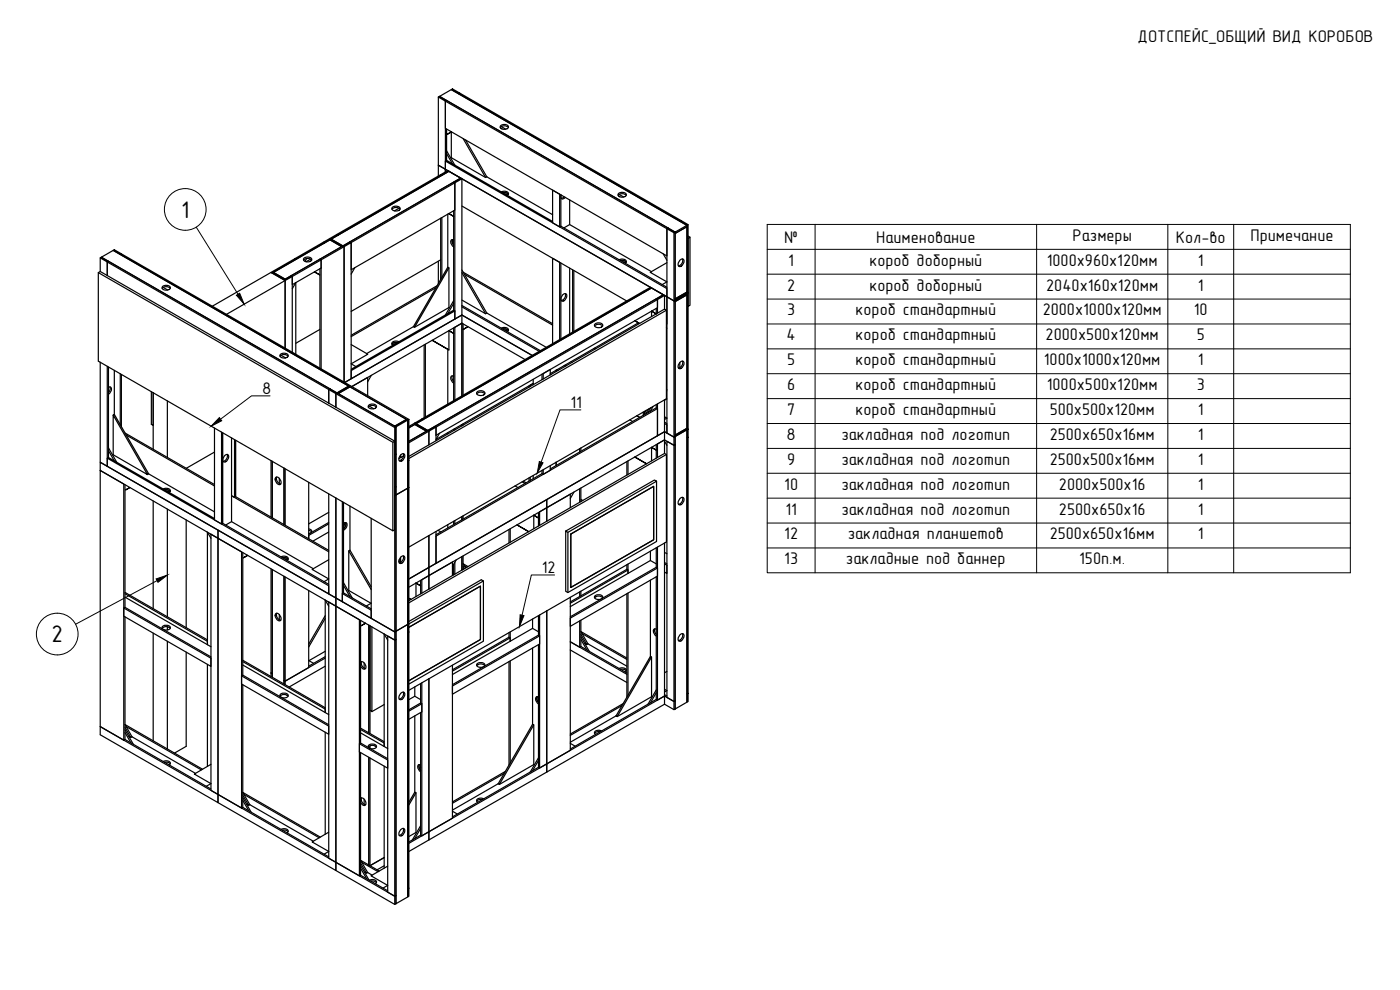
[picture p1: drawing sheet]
<svg xmlns="http://www.w3.org/2000/svg" width="420mm" height="297mm" viewBox="0 0 420 297" stroke-linecap="round" stroke-linejoin="round" font-family="sans-serif">
<!-- layer: Visible -->
<g fill="none" stroke="#000" stroke-width=".36">
<path d="M131.6 29.1v20.5l2.1 1.2v-20.5l66.5 38.3v20.5l2.1 1.2 .3-.2M131.6 29.1l.3-.2 2.1 1.2-.3 .2zM131.9 28.9l3.5-2 70.8 40.7-3.6 2zM133.7 30.3l.3-.2 66.5 38.3-.3 .2v8.2l-66.5-38.3zM134 38.7v9.4M135.4 39.6v7.7l10.3 6M135.4 26.9l.4-.2 2.1 1.2-.3 .2zM135.5 39.6l-1.5 .8 1.5-.8M137.6 28.1l.3-.2 66.5 38.3-.4 .2zM150.1 38.3a1.66 1.66 0 0 1 2.5 0M150.2 37.8a1.54 1.54 0 0 1 2.4 .3 1.45 1.45 0 0 1-2.5 0zM150.3 38.5l.4 .2"/>
<path d="M150.5 38l1.3 .8M131.6 52.8v-3.2l2.1 1.2v.8v-.8l66.5 38.3v8.1h-.2M132.2 52.4l2.2-1.2 .3 .2-2.1 1.2zM133.7 48.3l66.5 38.3v2.5l-66.5-38.3v-2.5l.3-.2 31.8 18.3M134 45.3l2.5 4.3M134 46.1l1.8 3M135.4 47.3l-.1 .1M138.6 53.6l-.3-.2-2.2 1.3 .4 .1 2.1-1.2v40.9l-2.1 1.2v-40.9l-31.1 18-.4-.2-2.1 1.2 .4 .2 2.1-1.2v40.9l-1.9 1.1 35.1-20.3v2.5l19 10.9M139 41.6l6.7 11.7 .4-.2M139.7 42l6.4 11.1M146.1 53.1l19.7 11.3M150.5 57.6l1.4-.2a.65 .65 0 0 1 .6 1l-.3 .2"/>
<path d="M150.9 57.8h1l.7 .5M151.6 58.2l.8 .3M168.3 58.5v9.4M168.4 58.5a.73 .73 0 0 0 .2 1.2 .73 .73 0 0 0 1.1-.5M169.3 59l-.9 .5M171 60v7.4l-1.8 1M185.5 58.6a1.66 1.66 0 0 1 2.4 0M185.6 58.2a1.54 1.54 0 0 1 2.4 .2 1.45 1.45 0 0 1-2.5 0zM185.7 58.8l.3 .2M185.8 58.3l1.4 .8M30.1 77.4l.3-.2 2.2 1.2-.4 .2zM30.1 77.4v4.1"/>
<path d="M30.4 77.2l3.6-2.1 70.7 40.8-3.6 2zM32.2 78.6v4.1v-4.1l.4-.2 66.4 38.3-.3 .2v4.1v-4.1zM34 75.1l.3-.2 2.1 1.3-.3 .2zM36.1 76.4l.3-.2 66.5 38.2-.3 .2zM88.4 77.7l8.7-5 .3 .2-8.6 5zM91.1 78.1a1.66 1.66 0 0 1 2.4 0M91.2 77.6a1.54 1.54 0 0 1 2.4 .2 1.45 1.45 0 0 1-2.5 0zM92 77.6l-.5 .8M93.2 77.8l-1.3 .7M97.1 72.7l1.9-1.1 .4 .2-2 1.1zM99 72l.4-.2 3.5 2-.3 .2zM99 71.6l2.1-1.3 .4 .2-2.1 1.3z"/>
<path d="M99.4 71.8l35.3-20.4 3.6 2-35.4 20.4zM101.1 70.3l31.1-17.9 .4 .2-31.1 17.9zM103.3 74v40.6M105 72.6l31.1-17.9 .4 .1v8.2l-31.1 17.9v-8.1zM117.6 62.8a1.66 1.66 0 0 1 2.4 0M117.7 62.3a1.54 1.54 0 0 1 2.4 .3 1.45 1.45 0 0 1-2.5 0zM119.7 62.5l-1.3 .8M131.6 78.4v6.7M132.2 78l-26.8 15.4M132.2 65.5v18.3M132.6 65.3v17.9M134.4 64.2v16"/>
<path d="M134.7 64.1l1.4 .8-1.4-.8M135.7 71.9v.8l.5 .9M135.8 71.9v1.2M136.1 63.2v29.9M136.2 72l-.4-.1a1.08 1.08 0 0 0-.6 1 1.08 1.08 0 0 0 .7 1l.3 .2M138.6 61.8l49.5 28.5M168.3 67.9l-.3 .2-2.2-1.2v-9.8l2.2 1.2v9.8M168.3 78.9v22.8M168.3 67.9l31.9 18.3M171 67.4l24.5 14.1M185.8 77.9l1.5-.1a.65 .65 0 0 1 .6 .9l-.3 .3M186.3 78.2h1l.6 .5"/>
<path d="M186.9 78.6l.9 .3M199 76.2l1.2 1.9M200.2 78.8l-5.1 2.9 5 2.9M200.2 68.6l.3-.2 2.1 1.2-.3 .2zM202.3 69.8v143.1M202.6 70l3.6-2v19.6l-3.6 2.1zM202.6 69.6v20.5M204 66.4l.4-.2 2.1 1.2-.3 .2zM204.1 78a.65 .65 0 0 1 1.1 0 1.54 1.54 0 0 1-1.4 1.9l-.3-.9zM204.8 77.7a1.65 1.65 0 0 1-1.2 2.1M206.5 71.5l.6-.3v20.4l-.6 .3zM206.5 67.4v20.4l-.3 .2v-20.4v.4l-3.6 2v-.4"/>
<path d="M206.5 70.8l.6 .4M29.5 81.8l88.4 50.9M48.7 86.5a1.66 1.66 0 0 1 2.4 0M48.7 86.1a1.54 1.54 0 0 1 2.4 .2 1.45 1.45 0 0 1-2.5 0zM49 86.2l1.3 .8M81.3 81.7l7.1-4 .4 .2-7.1 4zM81.7 81.9l.3-.2 3.6 2.1-.4 .2zM82 81.7l17-9.7 3.6 2-17 9.8zM85.6 84.2l-4.3-2.5-17.6 10.2M85.6 84.2v20.3M85.6 84.2l-17.6 10.1M87.7 86.6l1.1-1.8v21.5"/>
<path d="M94.4 81.6l1.6 .9-1.6-.9M96 98.8l-7.2 4.2M96 80.6v29.9M106.5 80.3l-1.1 1.9M124.1 98l-14.1 8.1M130.8 86.4l-25.4 14.6M131.1 85.8l-25.7 14.8M134.4 80.2l.3 .2-10.3 17.8-.3-.2zM134.7 80.4v11.9l-10.3 5.9M134.7 99.2v5.8M134.7 92.3l.2 .1M136.1 98.4v21.8"/>
<path d="M136.1 91l-1.7 3.1M136.1 90.2l-2.4 4.3M136.5 93.3l-31.1 17.9v2.5l31.1-18v-2.4l-.4-.2-30.7 17.7M138.6 81.8l7.1 12.3 .4-.2M138.6 97l-33 19 4.7-2.8v5.5M138.6 81l7.5 12.9M138.6 90l7.1 4.1M138.6 94.5l21.1 12.1M138.6 97v21.8M138.6 92.1l23.2 13.3M138.6 91.7l23.6 13.5M138.6 97l-2.1 1.2v21.8"/>
<path d="M139 98.9l1.4-.9-1.4 .9M139 97.2v21.4M139 81.7l26.8 15.4M139.4 82.3l26.4 15.2M146.1 93.9l17.8 10.3M150.5 98.5l1.4-.2a.65 .65 0 0 1 .6 .9l-.3 .3M150.9 98.7h1l.7 .5M151.6 99.1l.8 .3M168.9 88.4a.65 .65 0 0 1 1.1 0 1.54 1.54 0 0 1-1.4 1.9l-.2-.9zM169.6 88.1a1.65 1.65 0 0 1-1.2 2.1M171 80.4v19.8M171.9 80.9v18.8"/>
<path d="M172.2 81.2v18.2M178.4 97.8a1.66 1.66 0 0 1 2.5 0M178.5 97.3a1.54 1.54 0 0 1 2.4 .3 1.45 1.45 0 0 1-2.5 0zM190.5 96.2l1.4 .9-1.4-.9M191.6 96.9l-26.5 15.2M193.1 87.4l2.1-1.2 .3 .2-2.1 1.2zM195.5 93.4l1.5 .8-1.5-.8M195.5 93.4v1.6M197 89.7l2.1-1.3 .3 .3-2.1 1.2zM197 92.5v1.7M197.3 94v-4.1v2.4l-66.4 38.3v-2.4l-.4-.2 66.5-38.3 .3 .2-66.4 38.3M199.4 88.7v4"/>
<path d="M200 93.1l-77.3 44.5M200 98.3l.2 .2M200.2 89.1l2.1 1.2 .3-.2v40.9l-.3 .2-2.1-1.3zM200.2 84.6l-1.5 .8M202.6 90.1l3.6-2.1v.5l-3.6 2zM202.6 90.5l3.6-2v40l-3.6 2zM202.6 89.7l3.6-2.1v.4l-3.6 2.1zM206.2 88l.3-.2v40.9l-.3 .2zM30.1 108.7v30l2.1 1.2v-30M32.6 110.1v27.2M32.6 116.2l.3-.1a1.08 1.08 0 0 1 .6 1 1.08 1.08 0 0 1-.7 1l-.2 .2M33 116.1v.8l-.4 .9"/>
<path d="M34.3 111.1v13.2M36.1 112.1v15.3M36.4 112.4v15.6M45.4 117.5v9.8l.6 .3v-9.8v17M84 106.9a1.66 1.66 0 0 1 2.5 0M84.1 106.4a1.54 1.54 0 0 1 2.4 .3 1.45 1.45 0 0 1-2.5 0zM84.3 106.6l1.4 .8M85.6 107.3v.1M87.7 105.7v-22.7l-.3-.3-2.2 1.3 .4 .2 10.8-6.2-.4-.2-8.6 4.9 .3 .3v2.4l8.7-5v-2.4l6.9-4-.4-.2-6.9 4 .4 .2v32.7M98.7 116.9l.3-.2 2.1 1.2-.3 .2zM101.1 117.9l3.6-2 .3 .2-3.5 2zM101.5 118.1l3.5-2 17 9.7-3.5 2.1z"/>
<path d="M102.6 114.6l.3-.2 2.1 1.3-.3 .2zM105.4 103.4l5 2.9-5 2.9 1.4 .8M111.4 112.6l-1.1 1.9M118.6 103.1l-.8 .3M119.3 102.8h-1l-.7 .5M119.7 102.5l-1.4-.1a.65 .65 0 0 0-.6 .9l.2 .3M127.3 103.5v21.8M127.7 103.3v21.8M129.7 102.1l5 2.9zM134.4 104.8v16.4M135.7 112.8v.8l.5 .9M136.1 100l-1.4-.8 1.4 .8"/>
<path d="M136.2 112.9l-.4-.1a1.08 1.08 0 0 0-.6 1 1.08 1.08 0 0 0 .7 .9l.3 .2M143.1 118.2a1.66 1.66 0 0 1 2.4 0M143.1 117.7a1.54 1.54 0 0 1 2.4 .3 1.45 1.45 0 0 1-2.5 0zM158.8 115.8v.3M159.1 116v-.4l.9-.6-29.1 16.8 1-1.8M160 113.8v1.7M162.7 112.3v1.6M165.1 112.5v-1.6l-2.1 1.2v1.6M165.1 112.2l.3 .2M166.9 111.1v.4M167.2 110.9l.3 .2M168 101.9v-23.2l-2.2-1.2v25.6"/>
<path d="M169.3 109.7l.3 .2M169.6 109.5l.4 .2M171.4 108.5l.3 .2M178.1 104.6l.4 .2M178.5 104.4l.3 .2M199.4 120v9.5M200 117.2l.2 .1M200 116.8l.2 .1M200.2 119.7l-.8 .4M204 108.8v1.5M204.1 108.7a.65 .65 0 0 1 1.1-.1 1.54 1.54 0 0 1-1.4 2l-.3-.9zM204.8 108.3a1.65 1.65 0 0 1-1.2 2.1"/>
<path d="M30.1 138.7l35.3 20.4v2.4l-35.3-20.4zM32.2 137.5l66.5 38.3v2.4l-66.5-38.3v-2.4l.4-.2 31.8 18.3M32.6 134.4l2.4 4.3M32.6 135.2l1.7 3.1M34 124.6v11.8l10.3 6 .3-.2-10.3-17.9-.3 .3 10.3 17.8M34 136.4l-.2 .2M37.5 129.9l26.9 15.5M37.9 130.5l26.5 15.3M50.2 120.3v17M64.4 128.4v27.6l2.1 1.2M64.4 135.6l-8.5 4.9M66.5 129.7v27.5l.3-.2v-27.1"/>
<path d="M67.5 136.7a.65 .65 0 0 1 1.1-.1 1.54 1.54 0 0 1-1.5 2l-.2-.9zM68.2 136.3a1.65 1.65 0 0 1-1.2 2.1M69.5 131.4v25.1l-1.8 1M70.4 131.9v17.4l.3-.3v-16.9M81.3 138.2v17M81.7 138.4v17M110.5 122.2a1.66 1.66 0 0 1 2.5 0M110.6 121.7a1.54 1.54 0 0 1 2.4 .3 1.45 1.45 0 0 1-2.5 0zM110.8 121.9l1.4 .7M118.5 132.4l-.6 .3v26.6l-88.4-50.9v-26.6l.6-.3 88.4 50.9v26.5l-.6 .4M118.5 128.3l.3-.2v8.2l-.3 .1zM118.5 127.9l3.5-2.1 .4 .2-3.6 2.1z"/>
<path d="M118.5 136.4l.3-.1v9.8l-.3 .2zM118.8 128.1l-17.7-10.2-.3 .2v4.1v-4.1l17.7 10.2M120.2 136.6v.1M120.2 136.6v.5l.2 .1-.4-.3M120.3 136.4a.65 .65 0 0 1 1.1 0 1.54 1.54 0 0 1-1.4 2l-.2-1zM121 136.1a1.65 1.65 0 0 1-1.2 2.1M121.1 136.8l-1.4 .8M122.4 138.3l.3-.2v8.2l-.3 .2zM122.4 128.5l.3-.2v9.8l-.3 .2zM122.4 126l.3-.2v2.5l-.3 .2zM122.7 136.9l76.7-44.2 .6 .4v26.5l-77.3 44.6M122.7 128l1.8-1.1 .3 .2-1.9 1.2-.2-.1 .2 .1-.2 .1 1.8-1.1 3.5 2.1-5.3 3 5.7-3.2 .3 .2-6 3.4"/>
<path d="M122.7 125.8l-17.7-10.1-.3 .2 17.7 10.1v20.5l-3.6 2v-20.4M124.5 126.9l2.1-1.2 .4 .2-2.2 1.2zM124.5 127.3l.3-.2 3.6 2.1-.4 .2zM124.8 127.1l70.7-40.7 3.6 2-70.7 40.8zM126.6 125.7l66.5-38.3 .3 .2-66.4 38.3zM128.4 129.2l2.1-1.2 .4 .2-2.2 1.2zM128.7 129.4v4.1M130.9 128.2v4M134.4 129.8v.4M136.1 128.8v.4M136.5 128.6v.4M138.6 127.4v.4"/>
<path d="M139 127.2v.4M165.1 139.7v1.4l-2.1 1.2M166.9 138.7v1M174 134.6v1M174.3 134.4v1M188.1 138.5v4M188.5 138.3v4.1M189 126l.8 .5M190.5 137.1l3.5 2.1-3.5-2.1M191.1 124.7l.9 .6M193.4 123.4v.6M193.9 123.1l-.8 1.5v-1"/>
<path d="M194.6 122.7l-.8 1.5M195.3 122.4l-.9 1.4M195.5 134.2l1.5 .9-1.5-.9M195.5 134.2v4.1M196 121.9l-.9 1.5M197 121.4v1M197 133.4v4.1M197.3 122.6l-66.4 38.3v8.1l66.4-38.2v-8.2l-.3-.2-31.9 18.3M197.3 121.2v9.6l2.1-1.3M199.4 129.5l2.9 1.7 .3-.2v2.4l-.3 .2-2.9-1.6M199.4 127.1l.8 .4v2.4l-.8-.4M199.4 132.4l.8 1.2"/>
<path d="M199.4 125.1l.7 .4M199.4 132v4M199.4 132l-2.1 1.2v4.1M199.4 126.7l.8 .4M200 136.4l-77.3 44.5M200.2 132.4l2.1 1.2 .3-.2v76.9l-.3 .2-2.1-1.2zM200.2 125.4l-.8 .5M202.6 131l3.6-2.1v81.8l-3.6 2zM202.6 130.5l3.6-2v.4l-3.6 2.1zM206.2 128.9l.3-.2v2.5l-.3 .2zM206.2 131.4l.3-.2v76.8l-.3 .2zM37.5 145.4v36.8"/>
<path d="M39 146.3l-1.5 .8 1.5-.8M44.6 142.2l19.8 11.4M46 150.3v32.3M49 146.7l1.4-.1a.65 .65 0 0 1 .6 .9l-.2 .2M49.4 147h1l.7 .4M50.1 147.3l.8 .3M50.2 152.8v32.3M55.9 156v32.3M65.4 159.1l35.4 20.3v2.5l-35.4-20.4zM66.8 157l31.9 18.3M69.5 156.5l24.5 14.1M70.4 149.3l-.9-.6 29.2 16.9"/>
<path d="M70.7 149l28 16.1M82.8 143.2a1.45 1.45 0 0 1 1.3 2.2 1.45 1.45 0 0 1-1.3-2.2zM83 143.1a1.65 1.65 0 0 0 1.3 2.1M83.8 143.5v1.6M85.2 140.4v17M85.6 140.7v16.9M92.6 144.7v17M92.7 159.1l.8 .5M92.7 158.7l.8 .5-.2 .7M93.1 160l-.4 .1M98.7 148.2v30l2.1 1.2v-30v30l1.9 1.1M98.7 159.6l-4.8 2.8"/>
<path d="M98.7 156.8l-6.1 3.4M98.7 157.2l-6.1 3.4M98.7 153.7l-6.1 3.5M102.7 150.5v30M103.1 150.7v27.2M103.1 157a.7 .7 0 0 1 1 .1 .7 .7 0 0 1-.1 1l-.9 1M103.4 156.8l-.3 1.2M103.7 156.8v.9l-.6 1M105 151.9v13.2M111.4 155.5v30l7.1 4.1 .3-.2M118.5 146.3l.3-.2v2.4l-.3 .2zM118.8 148.5l3.6-2v40.9l-3.6 2z"/>
<path d="M122.4 146.5l.3-.2v40.9l-.3 .2zM130.9 159.5v9.5l-2.2 1.3M131.4 159.1l.9 .5M134.4 157.4v1M136.1 156.4v1M136.5 156.2v1M138.6 155v1M139 154.8v1M152.8 158.9v4M153.1 158.7v4M154.6 145.8l.8 .5M155.2 157.5l3.5 2-3.5-2"/>
<path d="M156.7 144.6l.8 .5M157.1 144.4l.8 .5M158.8 143.4v1M159.1 143.2v1M160 142.7v1M160.2 154.6l1.4 .8-1.4-.8M160.2 154.6v4M161.6 153.8v4M162.7 141.1v1M162.7 142.1l.3 .2M162.7 142.1l-31.8 18.4M163 140.9v1.4"/>
<path d="M164.1 149.9l35.3-20.4v2.5l-35.3 20.3zM164.1 152.3v4.1M170.4 159.7v18.1M171.2 152.3v-4l-9.3 5.3v4M172.3 147.6l-1.1 2M174 146.6v4.1M174.3 150.2l.2 .2M174.3 149.8l.6 .4M174.3 146.4v4.1M197 144.4l-.6-.4-26.6 15.3 .6 .4 26.6-15.3v18.1l-26.6 15.3-.6-.4v-18.1M204.1 149.5a.65 .65 0 0 1 1.1 0 1.54 1.54 0 0 1-1.4 2l-.3-1zM204.8 149.2a1.65 1.65 0 0 1-1.2 2.1"/>
<path d="M37.5 178.1l24.8 14.3M37.5 177.7l24.8 14.3M37.5 179.2l25.8 14.8M63.3 160.3l2.1 1.2v76.9l-2.1-1.3zM63.3 161.5l-1-1.8v33.7M72.9 165.8v36.8M74.3 166.6l-1.4 .9 1.4-.9M81.3 170.7v32.3M81.7 170.9v32.3v-1.1l-.4-.2 .4 .2M84.4 167.1l1.4-.2a.65 .65 0 0 1 .6 1l-.3 .2M84.8 167.3l1 .1 .7 .4M85.2 172.9v32.3"/>
<path d="M85.4 167.7l.9 .3M85.6 173.1v31.3l12-7M92.6 177.2v23.1l-7 4.1-.4-.2 .4 .2v1M98.7 167.9l-5 2.9 5 2.9-1.4 .8M100.8 179.4l17.7 10.2 .3-.2v2.4l-.3 .3-17.7-10.2zM102.7 178.1l8.7 5v2.4l-8.7-5M103.1 174.8l2.6 4.6M103.1 175.6l1.9 3.4M104.7 165.3l6.7 11.6M104.7 177.2l6.6 3.8M104.7 177.2l-.2 .1M111.4 176.1l-6.4-11-.3 .2v11.9"/>
<path d="M120.2 167.2v1.5M120.2 167.8l-.4 .3M120.2 168.2l-.5 .3M120.3 167.1a.65 .65 0 0 1 1.1 0 1.54 1.54 0 0 1-1.4 1.9l-.2-.9zM121 166.8a1.65 1.65 0 0 1-1.2 2.1M122.7 179.5l.6 .4-.6-.4M124.8 174.9l1.4 .9-1.4-.9M124.8 174.9v4.1M126.2 174.1v4.1M128.7 170.3l35.4-20.4v2.4l-35.4 20.4zM128.7 170.3l-6 3.4 6-3.4v2.4l-6 3.5M128.7 160.7v9.6"/>
<path d="M128.7 172.7v4M128.7 172.7l-2.1 1.2v4.1M135.8 172.7v-4.1l-7.1 4.1M136.1 172l-.3 .6M136.1 169.3v3.2M136.5 168.7v3.6M136.9 168l-1.1 1.9M138.6 167v4.1M139 170l.4 .6M139 170.7v.1M139 166.8v4M139.3 169.7l.8 .5"/>
<path d="M140.5 170l-1.5-.9 .7 1.3M145.1 174.3v18.1l-22.4 12.9M171.2 179.2v45.9l-7.1 4.1M171.3 160.2l24.9-14.3v16.1l-24.9 14.3zM174 177.6v1.4M174.3 177.4v1.4M178.4 179.4a1.66 1.66 0 0 1 2.5 0M178.8 179l-.1 .1M180.6 179.6l.3-.2a1.13 1.13 0 0 0-1.8-.9 .66 .66 0 0 0-.6 .9l.9 .5 1.1-.2M188.1 170.8l.4 .2-17.3 10M188.1 170.8l-16.9 9.8M188.1 169.4v1.4"/>
<path d="M188.1 178.2v31M188.5 169.2v2.8M188.5 178v30.6M195.2 165.4v2.8M195.2 174.1v22.8M197 170.2l.3 .2-26.1 15.1v2.4l26.1-15v-2.5M197 169.2l-1.8-1-24 13.8M197 170.2l-25.8 14.9M197 164.4v5.8M197 173.1v36.8M197.3 164.2v45.9M199.4 169.2l.8 .4v2.4l-.8-.4"/>
<path d="M199.4 168.8l.8 .4M199.4 162.9v45.9M199.4 165.7l.8 .4M37.1 182.4l26.2 15.1v2.4l-26.2-15v-2.5l.4-.2 25.8 14.9M37.5 185.1v36.8M46 190v32.3M48.7 188.5a1.66 1.66 0 0 1 2.4 0M48.9 188.8l-.2-.3a1.13 1.13 0 0 1 1.8-.8 .66 .66 0 0 1 .6 .9l-1 .4-1-.1M50.2 188.1v.9M50.2 192.4v32.3M50.7 188.2l.1 .1M55.9 195.7v28.2l-3.5 2.1"/>
<path d="M62.3 199.3v30.7M72.9 198.5l24.7 14.3M72.9 198.1l24.7 14.3M72.9 199.5l25.8 14.9M82.8 184.1a1.45 1.45 0 0 1 1.3 2.1 1.45 1.45 0 0 1-1.3-2.1zM83 184a1.65 1.65 0 0 0 1.3 2.1M83.8 184.4v1.6M92.6 198.2l1.5 .8M97.6 185.6l-5 8.5M97.6 184.7l-5 8.6M97.6 195.4l-4.9 2.8M97.6 199.9l-10.8 6.2"/>
<path d="M97.6 197l-5 2.9M98.7 180.6l2.1 1.3v76.8l-2.1-1.2zM98.7 181.9l-1.1-1.8v33.7M102.7 180.5v-2.4l.4-.2 8.3 4.8M108.2 186.1v36.8M108.2 198.6a1.34 1.34 0 0 1 1.4 .7 1.34 1.34 0 0 1-.1 1.5l-.6-.1-.7-.9M108.5 198.5a1.65 1.65 0 0 0 1.2 2.1M109.3 198.9v1.6M109.7 187l-1.5 .8 1.5-.8M110.7 187.6v32.3M111.4 181l-1.5 .8M111.6 188.1v25.4l-.6-.3v-25.4v32.3"/>
<path d="M115.3 190.2l1.1 1.9M115.3 190.2v33.8v-1.1l-7.1-4M116.4 190.8l2.1 1.3 .3-.3v76.9l-.3 .2-2.1-1.2zM118.8 189.4l3.6-2v81.7l-3.6 2.1zM118.8 189.4v-40.9l-.3 .2v122.7M122.4 187.4l.3-.2v2.4l-.3 .2zM122.4 189.8l.3-.2v76.9l-.3 .2zM122.7 188.2l21.5-12.3v16l-21.5 12.3M122.7 186.5l21.7-12.5 .7 .3-22.4 12.9M122.7 180.2l76.7-44.2 .6 .4v26.2l-77.3 44.5M135.8 199.6v45.9l-7.1 4.1M143.1 199.7a1.66 1.66 0 0 1 2.4 0"/>
<path d="M143.5 199.4l-.2 .1M145.2 200l.3-.3a1.13 1.13 0 0 0-1.8-.8 .66 .66 0 0 0-.6 .9l.9 .4 1.1-.1M152.8 191.2l.3 .2-17.3 10M152.8 191.2l-17 9.8M152.8 189.8v1.4M152.8 198.5v31M153.1 189.6v2.8M153.1 198.3v30.6M159.8 185.7v2.8M159.8 194.4v22.9M161.6 190.6l.3 .2-26.1 15v2.5l26.1-15.1v-2.4M161.6 189.6l-1.8-1.1-24 13.9"/>
<path d="M161.6 190.6l-25.8 14.8M161.6 184.7v5.9M161.6 193.4v36.8M161.9 184.5v45.9M164.1 183.3v45.9M171.2 195l16.9 9.8M174 186.3v7.9M174.3 190.3l1.8 3.1 .3-.2M174.3 194l-.3 .2-2.8-1.6 16.9 9.7M174.3 191.1l2.5 4.3M174.3 191.9l1.8 3.1M174.3 194l13.8 7.9"/>
<path d="M174.3 186.1v7.9M174.7 190.1l13.4 7.8M175.5 193l.6 .4M176.4 193.2l-2.1-3.7 13.8 7.9M176.4 193.2l11.7 6.7M195.2 196.9l.3 .2-10.2 17.9-.4-.2zM195.5 197.1v11.9l-10.2 6M196.5 188.7v.8l.5 .9M197 188.8l-.4-.1a1.08 1.08 0 0 0-.6 1 1.08 1.08 0 0 0 .7 .9l.3 .2M204.1 190.4a.65 .65 0 0 1 1.1 0 1.54 1.54 0 0 1-1.4 1.9l-.3-.9zM204.8 190.1a1.65 1.65 0 0 1-1.2 2.1M30.1 218l35.3 20.4v2.4l-35.3-20.3z"/>
<path d="M37.5 218.2l1.8 3.1 .3-.2M37.5 219l2.5 4.3M37.5 219.8l1.8 3.1M37.8 218l22.6 13M72.5 202.8l26.2 15.1v2.4l-26.2-15.1v-2.4l.4-.2 25.8 14.9M72.9 205.5v36.7M84 208.9a1.66 1.66 0 0 1 2.5 0M84.3 209.1l-.3-.2a1.13 1.13 0 0 1 1.8-.9 .66 .66 0 0 1 .6 .9l-.9 .5-1.1-.2M86 208.6h.2M97.6 219.7v30.6M108.2 219.9l8.2 4.7M108.2 218.5l7.1 4"/>
<path d="M115.3 211.4l-3.7 2.1M120.3 208a.65 .65 0 0 1 1.1-.1 1.54 1.54 0 0 1-1.4 2l-.2-.9zM121 207.7a1.65 1.65 0 0 1-1.2 2.1M122.7 209.9l1.8-1 1.7 1M124.5 206.1v2.8M124.5 214.8v22.9M126.2 210.9l.4 .2-3.9 2.3M126.2 213.8v36.8l.4 .2 2.1-1.2M126.2 210.9l-3.5 2.1M126.2 205.1v5.8M126.6 213.6l-3.9 2.2M126.6 204.9v45.9"/>
<path d="M128.7 203.7v48.3l-6 3.5M159.8 217.3l.4 .2-10.3 17.9-.4-.3zM160.2 217.5v11.9l-10.3 6M161.2 209l-.1 .8 .5 .9M161.4 209.1l.2 .9M161.6 209.2l-.3-.2a1.08 1.08 0 0 0-.6 1 1.08 1.08 0 0 0 .6 1l.3 .2M180.1 219.6h-1l-.7 .4M180.5 219.3l-1.4-.1a.65 .65 0 0 0-.6 .9l.3 .2M184.9 214.8l-13.7 7.9M185.8 200.6l1.5-.2a.65 .65 0 0 1 .6 1l-.3 .2M186.3 200.8h1l.6 .5M186.6 211.7l-15.4 8.9"/>
<path d="M187 211.1l-15.8 9.1M195.5 209l.2 .2M197 207.8l-1.8 3.1M197 207l-2.5 4.3M197 209.9l-25.8 14.8M199.4 211.3l-35.3 20.4v-2.5M199.4 211.3v-2.5l-35.3 20.4M199.4 211.3l2.9 1.6 .3-.2M199.4 208.8l2.9 1.7 .3-.2v2.4M199.4 208.8l-2.1 1.3-.3-.2M199.4 206.8l.7 .4M199.4 208.4l.8 .4"/>
<path d="M200.2 207.2l-.8 .4M200.2 201.5l-.8 .4M206.2 208.2l.3-.2v2.5l-.3 .2zM37.5 221.9l-.4 .2-7-4.1v-76.9l7 4.1v76.9M37.5 221.9l25.8 14.8M38.6 220.9l.7 .4M39.6 221.1l-2.1-3.7 23.3 13.4M39.6 221.1l19.1 10.9M49 228.5l1.4-.2a.65 .65 0 0 1 .6 1l-.2 .2M49.4 228.7h1l.7 .5M63.3 229.3l-5 2.9 5 2.9-1.4 .8M65.4 238.4l35.4 20.3v2.5l-35.4-20.4z"/>
<path d="M72.9 238.6l1.7 3 .4-.2M72.9 239.3l2.5 4.4M73.2 238.4l22.6 13M107.9 223.1l8.5 4.9v2.5l-8.5-4.9v-2.5l.3-.2 8.2 4.7M108.2 225.8v36.8M108.2 239.5a1.34 1.34 0 0 1 1.4 .7 1.34 1.34 0 0 1-.1 1.5l-.6-.1-.7-.9M108.5 239.4a1.65 1.65 0 0 0 1.2 2.1M109.3 239.8v1.5M110.5 224.2a1.66 1.66 0 0 1 2.5 0M110.7 224v.4M110.7 227.2v32.4M110.8 224.4l-.3-.2a1.13 1.13 0 0 1 1.8-.9 .66 .66 0 0 1 .6 .9l-.9 .5-1.1-.2"/>
<path d="M111 223.8v.8M111 227.4v32.3M112.5 223.8l.2 .1M115.3 229.9v30.6M124.8 237.9v11.9l-2.1 1.2M125.8 229.4v.8l.5 .9M126.1 229.4l.2 1M126.2 229.5l-.3-.1a1.08 1.08 0 0 0-.6 1 1.08 1.08 0 0 0 .7 1l.2 .2M144.7 239.9h-1l-.6 .5M145.2 239.7l-1.5-.2a.65 .65 0 0 0-.6 1l.3 .2M149.5 235.1l-13.7 8M151.3 232.1l-15.5 8.9"/>
<path d="M151.7 231.5l-15.9 9.1M160.2 229.4l.2 .1M161.6 228.2l-1.8 3M161.6 227.4l-2.5 4.3M161.6 230.2l-25.8 14.9M164.1 229.2l-2.2 1.2-.3-.2M171.2 223l1.4 .9M72.9 242.2l-.4 .3-7.1-4.1v-76.9l7.1 4.1v76.9M72.9 240.1l1.8 3.2M72.9 242.2l25.8 14.9M74 241.3l.6 .3M75 241.4l-2.1-3.6 23.2 13.4"/>
<path d="M75 241.4l19 11M84.4 248.8l1.4-.1a.65 .65 0 0 1 .6 .9l-.3 .3M84.8 249.1h1l.7 .5M98.7 249.7l-5 2.9 5 2.9-1.4 .8M100.8 258.7v2.5l17.7 10.2 .3-.2M100.8 258.7l17.7 10.2 .3-.2v2.5M100.8 258.7l7.1 4.1 .3-.2M100.8 258.7v-76.8l7.1 4.1v76.8M108.2 258.9l1.8 3.1 .3-.2M108.2 259.7l2.5 4.4M108.6 258.7l4.9 2.8M110.7 259.6l.3 .1 4.3-2.4-4.3 2.4"/>
<path d="M110.7 259.6l.3 .1M115.3 259.8l-2.1 1.2M116.4 259.9l-5.1 2.9 5 2.8-1.4 .9M120.3 248.9a.65 .65 0 0 1 1.1-.1 1.54 1.54 0 0 1-1.4 2l-.2-.9zM121 248.5a1.65 1.65 0 0 1-1.2 2.1M122.7 240.7l1.8-3 .3 .2-2.1 3.6M124.8 249.8l.2 .1M126.2 248.5l-1.7 3.1M126.2 247.7l-2.4 4.3M126.2 250.6l-3.5 2M128.7 249.6l35.4-20.4v2.5l-35.4 20.3zM128.7 249.6l-6 3.4"/>
<path d="M135.8 243.4l1.5 .8M108.2 260.5l1.8 3.1M108.2 262.6l8.2 4.7M109.3 261.6l.7 .4M110.3 261.8l1.4 .8M110.9 264.1l1.4-.1a.65 .65 0 0 1 .6 .9l-.3 .2M111.3 264.4h1l.7 .4M113.8 261.4l-5.6-3.3 2.1 3.7M122.4 266.7l.3-.2v2.4l-.3 .2z"/>
</g>
<!-- layer: Balloons -->
<g fill="none" stroke="#000" stroke-width=".3">
<circle cx="55.6" cy="62.8" r="6.3"/>
<circle cx="17.2" cy="190.2" r="6.3"/>
</g>
<!-- layer: 0 -->
<path d="M71 88.6l.9-.6 1.4 3.3zM46.9 173.7l3.3-1.1-2.8 2.1z" fill="#000" stroke="#000" stroke-width=".3"/>
<path d="M58.9 68.2l12.5 20.1M47.1 174.2l-24.4 13.1" fill="none" stroke="#000" stroke-width=".3"/>
<!-- layer: Custom Tables -->
<g fill="none" stroke="#000" stroke-width=".3">
<path d="M230.3 67.3h175v104.6h-175zM230.3 74.8h175M244.6 67.3v104.6M311.1 67.3v104.6M350.5 67.3v104.6M370.2 67.3v104.6M230.3 82.3h175M230.3 89.7h175M230.3 97.2h175M230.3 104.7h175M230.3 112.1h175M230.3 119.6h175"/>
<path d="M230.3 127.1h175M230.3 134.5h175M230.3 142h175M230.3 149.5h175M230.3 156.9h175M230.3 164.4h175"/>
</g>
<!-- layer: Leaders -->
<path d="M65.8 125.3l.7 .9-3.1 1.7zM161.9 138.5l1.1 .4-1.8 3.1zM156.1 184.5l1.1 .2-1.3 3.3z" fill="#000" stroke="#000" stroke-width=".3"/>
<path d="M81 118.8h-5.5l-9.3 7M174.3 123h-6.2l-5.7 15.7M166.4 172.5h-6.9l-2.8 12.1" fill="none" stroke="#000" stroke-width=".3"/>
<g font-size="7.2">
<text x="54.4" y="65.3">1</text>
<text x="15.5" y="192.8">2</text>
</g>
<g font-size="5.1">
<text x="341.4" y="12.6">ДОТСПЕЙС_ОБЩИЙ ВИД КОРОБОВ</text>
<text x="235.4" y="72.8">№</text>
<text x="263" y="72.8">Наименование</text>
<text x="321.9" y="72.3">Размеры</text>
<text x="352.9" y="72.8">Кол-во</text>
<text x="375.3" y="72.3">Примечание</text>
<text x="236.6" y="79.7">1</text>
<text x="260.9" y="79.7">короб доборный</text>
<text x="314.2" y="79.7">1000х960х120мм</text>
<text x="359.5" y="79.7">1</text>
<text x="236.2" y="87.2">2</text>
<text x="260.9" y="87.2">короб доборный</text>
<text x="314" y="87.2">2040х160х120мм</text>
<text x="359.5" y="87.2">1</text>
<text x="236.2" y="94.6">3</text>
<text x="256.8" y="94.6">короб стандартный</text>
<text x="312.9" y="94.6">2000х1000х120мм</text>
<text x="358.3" y="94.6">10</text>
<text x="236.1" y="102.1">4</text>
<text x="256.8" y="102.1">короб стандартный</text>
<text x="313.8" y="102.1">2000х500х120мм</text>
<text x="359.2" y="102.1">5</text>
<text x="236.2" y="109.6">5</text>
<text x="256.8" y="109.6">короб стандартный</text>
<text x="313.3" y="109.6">1000х1000х120мм</text>
<text x="359.5" y="109.6">1</text>
<text x="78.6" y="118.1">8</text>
<text x="236.2" y="117">6</text>
<text x="256.8" y="117">короб стандартный</text>
<text x="314.2" y="117">1000х500х120мм</text>
<text x="359.2" y="117">3</text>
<text x="171.2" y="122.3">11</text>
<text x="236.2" y="124.5">7</text>
<text x="256.8" y="124.5">короб стандартный</text>
<text x="315" y="124.5">500х500х120мм</text>
<text x="359.5" y="124.5">1</text>
<text x="236.1" y="132">8</text>
<text x="252.5" y="132">закладная под логотип</text>
<text x="315" y="132">2500х650х16мм</text>
<text x="359.5" y="132">1</text>
<text x="236.2" y="139.4">9</text>
<text x="252.5" y="139.4">закладная под логотип</text>
<text x="315" y="139.4">2500х500х16мм</text>
<text x="359.5" y="139.4">1</text>
<text x="235.4" y="146.9">10</text>
<text x="252.5" y="146.9">закладная под логотип</text>
<text x="317.8" y="146.9">2000х500х16</text>
<text x="359.5" y="146.9">1</text>
<text x="235.7" y="154.4">11</text>
<text x="252.5" y="154.4">закладная под логотип</text>
<text x="317.8" y="154.4">2500х650х16</text>
<text x="359.5" y="154.4">1</text>
<text x="235.4" y="161.8">12</text>
<text x="254.4" y="161.8">закладная планшетов</text>
<text x="315" y="161.8">2500х650х16мм</text>
<text x="359.5" y="161.8">1</text>
<text x="162.6" y="171.8">12</text>
<text x="235.4" y="169.3">13</text>
<text x="253.9" y="169.3">закладные под баннер</text>
<text x="323.9" y="169.3">150п.м.</text>
</g>
</svg>
